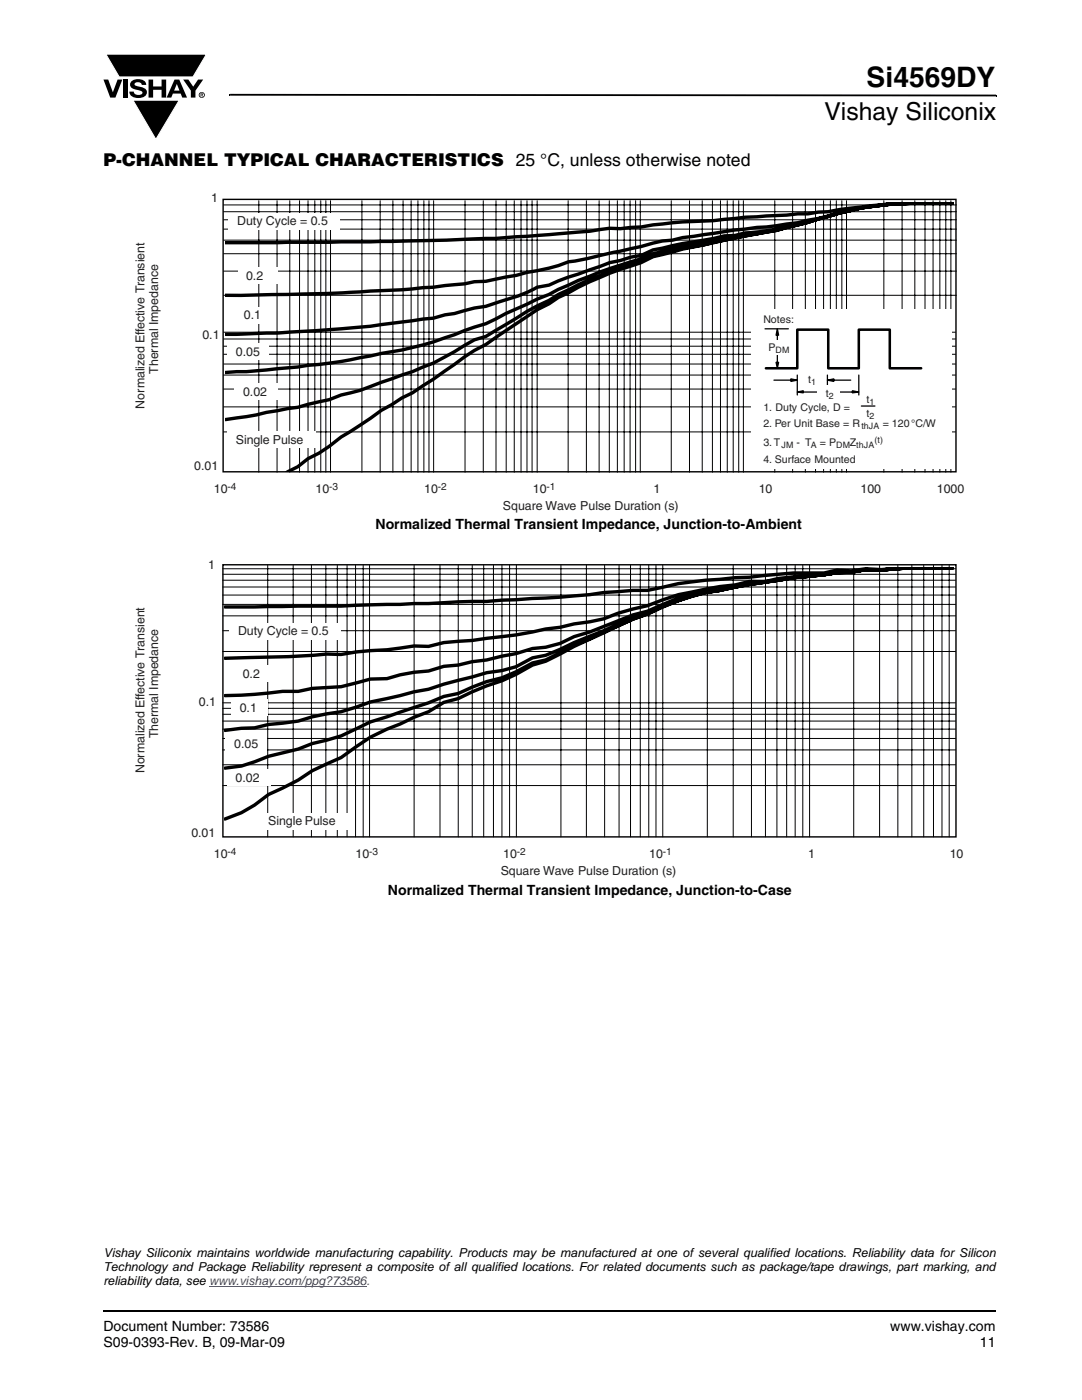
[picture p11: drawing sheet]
<svg xmlns="http://www.w3.org/2000/svg" width="216mm" height="279mm" viewBox="0 0 216 279" stroke-linecap="round" stroke-linejoin="round" font-family="sans-serif">
<path d="M20.5 261.5h.1v.4h-.1z" fill="#000"/>
<path d="M20.6 261.7h178.2" fill="none" stroke="#000" stroke-width=".36"/>
<path d="M20.6 10.7h20.7v17.3h-20.7z" fill="#fff"/>
<g fill="#000">
<path d="M20.6 15.9h1l.9 2.5 1-2.5h.9l-1.4 3.6h-1zM21.1 10.8h20.1l-2.7 4.6h-14.7zM24.6 15.9h.9v3.6h-.9zM26.3 16.2a2.1 2.1 0 0 1 2.8 .3l.1 .5h-.9a.79 .79 0 0 0-.7-.6 .79 .79 0 0 0-.8 .4l.3 .3 1 .3a1.08 1.08 0 0 1 1.2 1 1.08 1.08 0 0 1-1.1 1.1 1.73 1.73 0 0 1-2.4-1.2h.9a.96 .96 0 0 0 .8 .6 .96 .96 0 0 0 .9-.4 1.31 1.31 0 0 0-1.2-.6 1.04 1.04 0 0 1-1.1-.5 1.04 1.04 0 0 1 .2-1.2zM29.6 15.9h1v1.4h1.6v-1.4h1v3.6h-1v-1.6h-1.6v1.6h-1zM26.5 20h9.3l-4.7 7.8zM36.6 15.9h1l1 1.4 .9-1.4h1l-1.5 2.2v1.4h-.9v-1.4zM45.7 18.7h.2v.4h-.2zM45.9 18.7l152.9 .2v.3l-152.9-.1zM198.8 18.9h.1v.3h-.1z"/>
<path d="M35.3 16.8l-.6 1.3h1.1zM34.8 15.9h1l1.5 3.6h-.9l-.3-.8h-1.6l-.3 .8h-1z"/>
<path d="M40.2 18.7v.2h.2v-.2zM40 18.6l.5 .1v.1l-.1 .2 .1 .3-.3-.3v.3h-.2zM39.8 19a.46 .46 0 0 0 .9 0 .46 .46 0 0 0-.9 0zM39.7 19a.6 .6 0 0 1 1.2 0 .6 .6 0 0 1-1.2 0z"/>
</g>
<path d="M21.1 10.8h20.1l-2.7 4.6h-14.7zM26.5 20h9.3l-4.7 7.8z" fill="none" stroke="#fff" stroke-width=".2"/>
<path d="M41.7 256.7h31.4" fill="none" stroke="#00f" stroke-width=".2"/>
<path d="M26.7 38.1h165.7v64.2h-165.7z" fill="#fff"/>
<path d="M190.2 40.5a105.9 105.9 0 0 0-18.4 1l-4.3 1a142.9 142.9 0 0 1-14.8 3.9l-16.5 3.3-5.9 1.5-2.4 1.2-2 .7a68.8 68.8 0 0 0-12.4 5.3l-2.1 1-1.8 1.2-2.4 1.2-10.3 7-2.2 1.1-2 1.3-6.3 4.5-4.1 2.7-2.1 1-2.1 1.4-2 1.1-4.2 2.9-3.8 2.4-2.4 1.9-2 1.3-2.2 1.1-2.1 1.6-1.9 1M190.2 40.5a105.9 105.9 0 0 0-18.4 1l-4.3 1-6.3 1.9-6.3 1.6-6.2 1.1-8.2 1.8a40.2 40.2 0 0 0-8.3 1.7l-1.9 .5-2.4 1.1-6.2 1.9-6.3 2.7-4 2-1.8 1.1a54.2 54.2 0 0 0-8.7 4.9l-4 2.3-2.2 .7-2 1.1a56 56 0 0 1-10.4 5.3l-6.2 2.1a34.2 34.2 0 0 1-8 2.5l-2.4 1-6.3 1.5-6.2 1-4 .8-4.2 .6M190.2 40.5a105.9 105.9 0 0 0-18.4 1l-4.3 1a134.7 134.7 0 0 1-16.5 4.2l-2.3 .2-2.1 .5-2.1 .3-4 .8a65.3 65.3 0 0 0-10.2 2.1l-2.4 1.1a104.6 104.6 0 0 0-18.3 7.1l-2.4 .9-6.3 2.9-4 2-4.2 1.4-2 .8a68.5 68.5 0 0 1-14.6 3.7l-8 1.6-4.4 .6-10.5 1.1-8.2 .5M190.2 40.5a105.9 105.9 0 0 0-18.4 1l-4.3 1-4.8 1.4a67 67 0 0 1-14 2.6l-2.1 .5-2.1 .1-2.1 .5-6.2 1-5.9 1.3-2.4 1.1-2 .3-2.1 .7-2.1 .4-8.2 2.9-3.9 1.6-2.4 .4a58.5 58.5 0 0 1-10.3 3.8l-2.2 .4-4 1.1-1.9 .2-2.4 .7-2 .2a276.7 276.7 0 0 1-33.3 2.9l-6.1 .1M190.2 40.5h-1.4a76 76 0 0 0-25.6 3.1l-4 .9-6.3 .8-6.3 .6-10.4 1.5-2 .5-2 .2-4.3 1.1-11.4 2.6-3 .4a34.3 34.3 0 0 1-8.3 2.2l-2.2 .6-6.1 1.1-2.2 .1-2 .4-2 .2a215.2 215.2 0 0 1-18.8 1.5l-7.7 .3-19.2 .3M190.2 40.5h-6.2a113.1 113.1 0 0 0-18.7 1.8h-2.1l-2 .4h-2l-2.2 .2-8.3 .5-6.3 .6-6.2 .3-5.9 .6-2.4 .4-4.1 .3h-2.1l-4 .5a491 491 0 0 1-35.9 2l-16.1 .2-20.7 .1" fill="none" stroke="#000" stroke-width=".68"/>
<g fill="none" stroke="#000" stroke-width=".2">
<path d="M44.6 40.9h146.2M44.6 47.9h146.2M44.6 50.6h146.2M44.6 54.1h146.2M44.6 58.9h146.2M44.6 45.7h146.2M44.6 42.3h146.2M44.6 43.9h146.2M51.6 40.1v54.1M55.3 40.1v54.1M57.8 40.1v54.1M59.8 40.1v54.1"/>
<path d="M61.5 40.1v54.1M62.8 40.1v54.1M64 40.1v54.1M65 40.1v54.1M66 40.1v54.1M72.2 40.1v54.1M75.9 40.1v54.1M78.4 40.1v54.1M80.4 40.1v54.1M82 40.1v54.1M83.4 40.1v54.1M84.6 40.1v54.1"/>
<path d="M85.6 40.1v54.1M86.5 40.1v54.1M92.8 40.1v54.1M96.4 40.1v54.1M99 40.1v54.1M101 40.1v54.1M102.6 40.1v54.1M104 40.1v54.1M105.2 40.1v54.1M106.2 40.1v54.1M107.2 40.1v54.1M113.4 40.1v54.1"/>
<path d="M117 40.1v54.1M119.5 40.1v54.1M121.6 40.1v54.1M123.2 40.1v54.1M124.5 40.1v54.1M125.7 40.1v54.1M126.8 40.1v54.1M127.8 40.1v54.1M133.9 40.1v54.1M137.6 40.1v54.1M140.1 40.1v54.1M142.2 40.1v54.1"/>
<path d="M143.8 40.1v54.1M145.1 40.1v54.1M146.3 40.1v54.1M147.4 40.1v54.1M148.3 40.1v54.1M154.6 40.1v54.1M158.2 40.1v54.1M160.7 40.1v54.1M162.7 40.1v54.1M164.3 40.1v54.1M165.7 40.1v54.1M166.9 40.1v54.1"/>
<path d="M168 40.1v54.1M168.9 40.1v54.1M176.4 40.1v54.1M180 40.1v54.1M182.5 40.1v54.1M184.6 40.1v54.1M186.2 40.1v54.1M187.5 40.1v54.1M188.7 40.1v54.1M189.7 40.1v54.1M44.6 67.7h146.1M44.6 69.1h146.1"/>
<path d="M44.6 70.7h146.1M44.6 72.7h146.1M44.6 74.9h146.1M44.6 77.6h146.1M44.6 66.3h146.1M44.6 81.2h146.1M44.6 86.2h146.1"/>
</g>
<g fill="#fff">
<path d="M47.4 53.3h8v3.4h-8z"/>
<path d="M47 61.2h7.3v3.4h-7.3z"/>
<path d="M45.4 68.4h8.3v3.4h-8.3z"/>
<path d="M46.8 76.5h8.7v3.3h-8.7z"/>
<path d="M45.4 86.1h17.6v3.4h-17.6z"/>
<path d="M149.9 61.8h40.1v31.8h-40.1z"/>
</g>
<path d="M152.7 65.6h4.6M154.4 75.9h3.8M157.8 75.6l1.3 .3-1.3 .2zM159.1 78.2l1.2-.2v.4zM159.1 74.9v3.9M159.9 78.2h3.8M165.1 75.9l1.3-.3v.5zM165.1 74.9v2M166 75.9h3.8M166.7 78.2h3.7M170.1 78l1.3 .2-1.3 .2zM171.4 74.9v3.9" fill="none" stroke="#000" stroke-width=".25"/>
<path d="M157.8 75.6l1.3 .3-1.3 .2zM159.1 78.2l1.2-.2v.4zM165.1 75.9l1.3-.3v.5zM170.1 78l1.3 .2-1.3 .2z" fill="#000"/>
<g fill="#fff">
<path d="M159.6 74.2h4.5v2.9h-4.5z"/>
<path d="M163.1 76.9h4.5v2.9h-4.5z"/>
</g>
<path d="M154.9 72.3h.5l-.3 1.2zM155.1 65.6l.3 1.3h-.5z" fill="#000"/>
<path d="M154.9 72.3h.5l-.3 1.2zM155.1 65.6l.3 1.3h-.5zM155.1 66.5v6.2" fill="none" stroke="#000" stroke-width=".25"/>
<path d="M151.6 67.8h7.1v3h-7.1z" fill="#fff"/>
<path d="M152.8 73.5h6.3v-7.7h6.2v7.7h6.1v-7.7h6.1v7.7h6.3" fill="none" stroke="#000" stroke-width=".51"/>
<path d="M171.9 81h2.7" fill="none" stroke="#000" stroke-width=".25"/>
<path d="M45.6 42.4h22.2v3.4h-22.2z" fill="#fff"/>
<path d="M44.5 39.8h146.3v54.4h-146.3z" fill="none" stroke="#000" stroke-width=".28"/>
<path d="M26.7 111.4h165.6v63.7h-165.6z" fill="#fff"/>
<g fill="none" stroke="#000" stroke-width=".2">
<path d="M44.4 113.5h146.3M44.4 114.6h146.3M44.4 118.8h146.3M44.4 115.8h146.3M44.4 117.1h146.3M53.4 112.8v54.2M58.5 112.8v54.2M62.1 112.8v54.2M65 112.8v54.2M67.3 112.8v54.2M69.3 112.8v54.2M70.9 112.8v54.2"/>
<path d="M72.5 112.8v54.2M73.7 112.8v54.2M82.6 112.8v54.2M87.8 112.8v54.2M91.4 112.8v54.2M94.2 112.8v54.2M96.5 112.8v54.2M98.5 112.8v54.2M100.2 112.8v54.2M101.7 112.8v54.2M103 112.8v54.2M111.9 112.8v54.2"/>
<path d="M117 112.8v54.2M120.6 112.8v54.2M123.5 112.8v54.2M125.8 112.8v54.2M127.8 112.8v54.2M129.5 112.8v54.2M130.9 112.8v54.2M132.2 112.8v54.2M141.1 112.8v54.2M146.3 112.8v54.2M149.9 112.8v54.2M152.7 112.8v54.2"/>
<path d="M155 112.8v54.2M157 112.8v54.2M158.7 112.8v54.2M160.2 112.8v54.2M161.5 112.8v54.2M170.3 112.8v54.2M175.5 112.8v54.2M179.2 112.8v54.2M181.9 112.8v54.2M184.3 112.8v54.2M186.3 112.8v54.2M188 112.8v54.2"/>
<path d="M189.4 112.8v54.2M44.4 120.6h146.3M44.4 122.9h146.3M44.4 125.9h146.3M44.4 130h146.3M44.4 141.4h146.3M44.4 142.6h146.3M44.4 143.9h146.3M44.4 145.5h146.3M44.4 147.4h146.3M44.4 149.7h146.3M44.4 152.6h146.3"/>
<path d="M44.4 156.8h146.3M44.4 140.3h146.3"/>
</g>
<g fill="#fff">
<path d="M46.7 132.7h8v3.4h-8z"/>
<path d="M46.1 139.6h7.4v3.4h-7.4z"/>
<path d="M45 146.7h8.3v3.4h-8.3z"/>
<path d="M45.3 153.6h8.6v3.3h-8.6z"/>
<path d="M51.8 162.2h17.7v3.4h-17.7z"/>
<path d="M45.8 124.3h22.3v3.3h-22.3z"/>
</g>
<path d="M190.2 113.3a109.1 109.1 0 0 0-14.3 .5l-3.2-.1-2.9 .5-2.8 .1-2.6 .4-6.1 .6a167.2 167.2 0 0 0-14.7 2.5 43.6 43.6 0 0 0-14.4 4.8l-3 1-5.7 2.7a122.9 122.9 0 0 0-11.6 5.7l-2.6 .7-3.3 1.9-2.8 1.3-3.1 1-5.7 2.5-2.8 .8-3.1 1.8-8.3 3.5-3.3 1.6-5.8 4.1-5.8 2.6-2.8 1.9-5.9 2.9-2.8 2.1-2.6 1.5-3.3 1.3M190.2 113.3a109.1 109.1 0 0 0-14.3 .5l-3.2-.1-2.9 .5-2.8 .1-2.6 .4-6.1 .6a167.2 167.2 0 0 0-14.7 2.5 45.6 45.6 0 0 0-14.4 4.7l-3 1.1-8.5 3.9-3.1 1.2-5.7 3-2.6 .6-3.3 1.8-2.8 1.2-3.1 .7-5.7 2.4-2.8 .6-3.1 1.3-11.6 3.8-5.8 2.8-5.8 1.5-2.8 1.1-5.9 1.4-5.4 2-3.3 .4M190.2 113.3a109.1 109.1 0 0 0-14.3 .5l-3.2-.1-2.9 .5-2.8 .1-2.6 .4-6.1 .6a317 317 0 0 0-20.3 3.5l-2.6 1.1-3.3 1-2.9 1.5-3 .8a134.6 134.6 0 0 1-11.6 5l-5.7 2.6-2.6 .5-3.3 1.8-2.8 .7-3.1 .5-8.5 2.2-3.1 1.1-2.9 .5-2.8 .7-5.9 1.3-5.8 1.9-5.8 1.1-2.8 .8-5.9 .7-2.8 .7h-2.6l-3.3 .5M190.2 113.3a109.1 109.1 0 0 0-14.3 .5l-3.2-.1-2.9 .5-2.8 .1-2.6 .4-6.1 .6-11.6 1.6-3.1 .9-2.8 .1-2.8 .9-2.6 .6-6.2 2.6-3 .7-8.5 3.4-3.1 1-2.8 1.3-2.9 .8-2.6 .2-3.3 1-5.9 1.3-2.9 .4-2.8 .6-2.8 .3-3.1 .9-2.9 .3-2.8 .5-2.6 .7-3.3 .1-5.8 1.5-5.8 .4-2.8 .6h-3.1a92 92 0 0 1-11.5 .8M190.2 113.3a109.1 109.1 0 0 0-14.3 .5l-3.2-.1-2.9 .5-2.8 .1-2.6 .4-6.1 .4-3 .4-2.9 .6-2.9-.1-2.8 .7a98.4 98.4 0 0 0-11.3 2l-6.2 2.2-5.9 1.5-2.8 1.1-2.8 .6-3.1 .4-2.8 .7-2.9 .3a144.1 144.1 0 0 1-20.3 2.7l-3.1 .8-2.9-.1-5.4 .8-6.1 .4-3 .5-2.9-.1-7.3 .5-13 .4M190.2 113.3a141.3 141.3 0 0 0-14.3 .4l-3.2-.2-2.9 .4-2.8-.1-2.6 .6a99.9 99.9 0 0 0-14.9 .8l-2.8 .1-3.1 .3a73.4 73.4 0 0 0-14.4 2.2 91.9 91.9 0 0 0-11.5 .9l-3.1 .2a533 533 0 0 1-26 1.4l-20.5 .7-23.2 .1" fill="none" stroke="#000" stroke-width=".68"/>
<path d="M44.5 112.7h146.3v54.3h-146.3z" fill="none" stroke="#000" stroke-width=".28"/>
<text font-size="5.6" x="172.9" y="17.4">Si4569DY</text>
<text font-size="4.9" x="164.5" y="24">Vishay Siliconix</text>
<text font-size="3.5" x="20.6" y="33">P-CHANNEL TYPICAL CHARACTERISTICS 25 °C, unless otherwise noted</text>
<g font-size="2.8">
<text x="74.9" y="105.6">Normalized Thermal Transient Impedance, Junction-to-Ambient</text>
<text x="77.4" y="178.7">Normalized Thermal Transient Impedance, Junction-to-Case</text>
<text x="20.6" y="265.6">Document Number: 73586</text>
<text x="20.6" y="268.8">S09-0393-Rev. B, 09-Mar-09</text>
<text x="177.7" y="265.6">www.vishay.com</text>
<text x="195.5" y="268.8">11</text>
</g>
<g font-size="2.5" fill="#231f20">
<text x="42.2" y="40.2">1</text>
<text x="47.3" y="45">Duty Cycle = 0.5</text>
<text x="49.1" y="55.9">0.2</text>
<text x="48.7" y="63.8">0.1</text>
<text x="40.4" y="67.6">0.1</text>
<text x="47.1" y="71">0.05</text>
<text x="31.6" y="74.6" transform="rotate(-90 31.6 74.6)">Thermal Impedance</text>
<text x="28.9" y="81.5" transform="rotate(-90 28.9 81.5)">Normalized Effective Transient</text>
<text x="48.5" y="79">0.02</text>
<text x="47.1" y="88.7">Single Pulse</text>
<text x="38.8" y="93.8">0.01</text>
<text x="42.7" y="98.5">10</text>
<text x="63" y="98.5">10</text>
<text x="84.7" y="98.5">10</text>
<text x="100.4" y="101.8">Square Wave Pulse Duration (s)</text>
<text x="106.3" y="98.5">10</text>
<text x="130.4" y="98.5">1</text>
<text x="151.4" y="98.5">10</text>
<text x="171.7" y="98.5">100</text>
<text x="186.9" y="98.5">1000</text>
<text x="41.6" y="113.5">1</text>
<text x="47.5" y="126.8">Duty Cycle = 0.5</text>
<text x="48.4" y="135.3">0.2</text>
<text x="39.7" y="140.9">0.1</text>
<text x="47.8" y="142.1">0.1</text>
<text x="31.6" y="147.4" transform="rotate(-90 31.6 147.4)">Thermal Impedance</text>
<text x="46.7" y="149.2">0.05</text>
<text x="28.9" y="154.3" transform="rotate(-90 28.9 154.3)">Normalized Effective Transient</text>
<text x="47" y="156.1">0.02</text>
<text x="38.2" y="167.1">0.01</text>
<text x="53.5" y="164.7">Single Pulse</text>
<text x="42.7" y="171.3">10</text>
<text x="70.9" y="171.3">10</text>
<text x="100.4" y="171.3">10</text>
<text x="129.5" y="171.3">10</text>
<text x="161.3" y="171.3">1</text>
<text x="189.5" y="171.3">10</text>
<text x="99.9" y="174.6">Square Wave Pulse Duration (s)</text>
</g>
<g font-size="2.5">
<text x="20.6" y="250.8">Vishay Siliconix maintains worldwide manufacturing capability. Products may be manufactured at one of several qualified locations. Reliability data for Silicon</text>
<text x="20.6" y="256.5">reliability data, see www.vishay.com/ppg?73586.</text>
<text x="20.6" y="253.6">Technology and Package Reliability represent a composite of all qualified locations. For related documents such as package/tape drawings, part marking, and</text>
</g>
<g font-size="2.1" fill="#231f20">
<text x="152.3" y="64.4">Notes:</text>
<text x="153.3" y="70.1">P</text>
<text x="161.3" y="76.5">t</text>
<text x="152.3" y="82">1. Duty Cycle, D =</text>
<text x="164.8" y="79.2">t</text>
<text x="172.9" y="80.4">t</text>
<text x="172.9" y="83.1">t</text>
<text x="152.3" y="85.3">2. Per Unit Base = R</text>
<text x="152.3" y="89">3. T</text>
<text x="158.9" y="89">- T</text>
<text x="163.6" y="89">= P</text>
<text x="169.6" y="89">Z</text>
<text x="176.1" y="85.3">= 120 °C/W</text>
<text x="152.3" y="92.4">4. Surface Mounted</text>
</g>
<g font-size="2" fill="#231f20">
<text x="45.4" y="97.8">-4</text>
<text x="65.7" y="97.8">-3</text>
<text x="87.4" y="97.8">-2</text>
<text x="109" y="97.8">-1</text>
<text x="45.4" y="170.6">-4</text>
<text x="73.7" y="170.6">-3</text>
<text x="103.1" y="170.6">-2</text>
<text x="132.2" y="170.6">-1</text>
</g>
<g font-size="1.8" fill="#231f20">
<text x="154.8" y="70.5">DM</text>
<text x="161.9" y="76.9">1</text>
<text x="165.4" y="79.6">2</text>
<text x="173.5" y="80.8">1</text>
<text x="173.5" y="83.6">2</text>
<text x="156" y="89.4">JM</text>
<text x="161.8" y="89.4">A</text>
<text x="166.9" y="89.4">DM</text>
<text x="170.9" y="89.4">thJA</text>
<text x="171.9" y="85.7">thJA</text>
<text x="174.5" y="88.4">(t)</text>
</g>
</svg>
